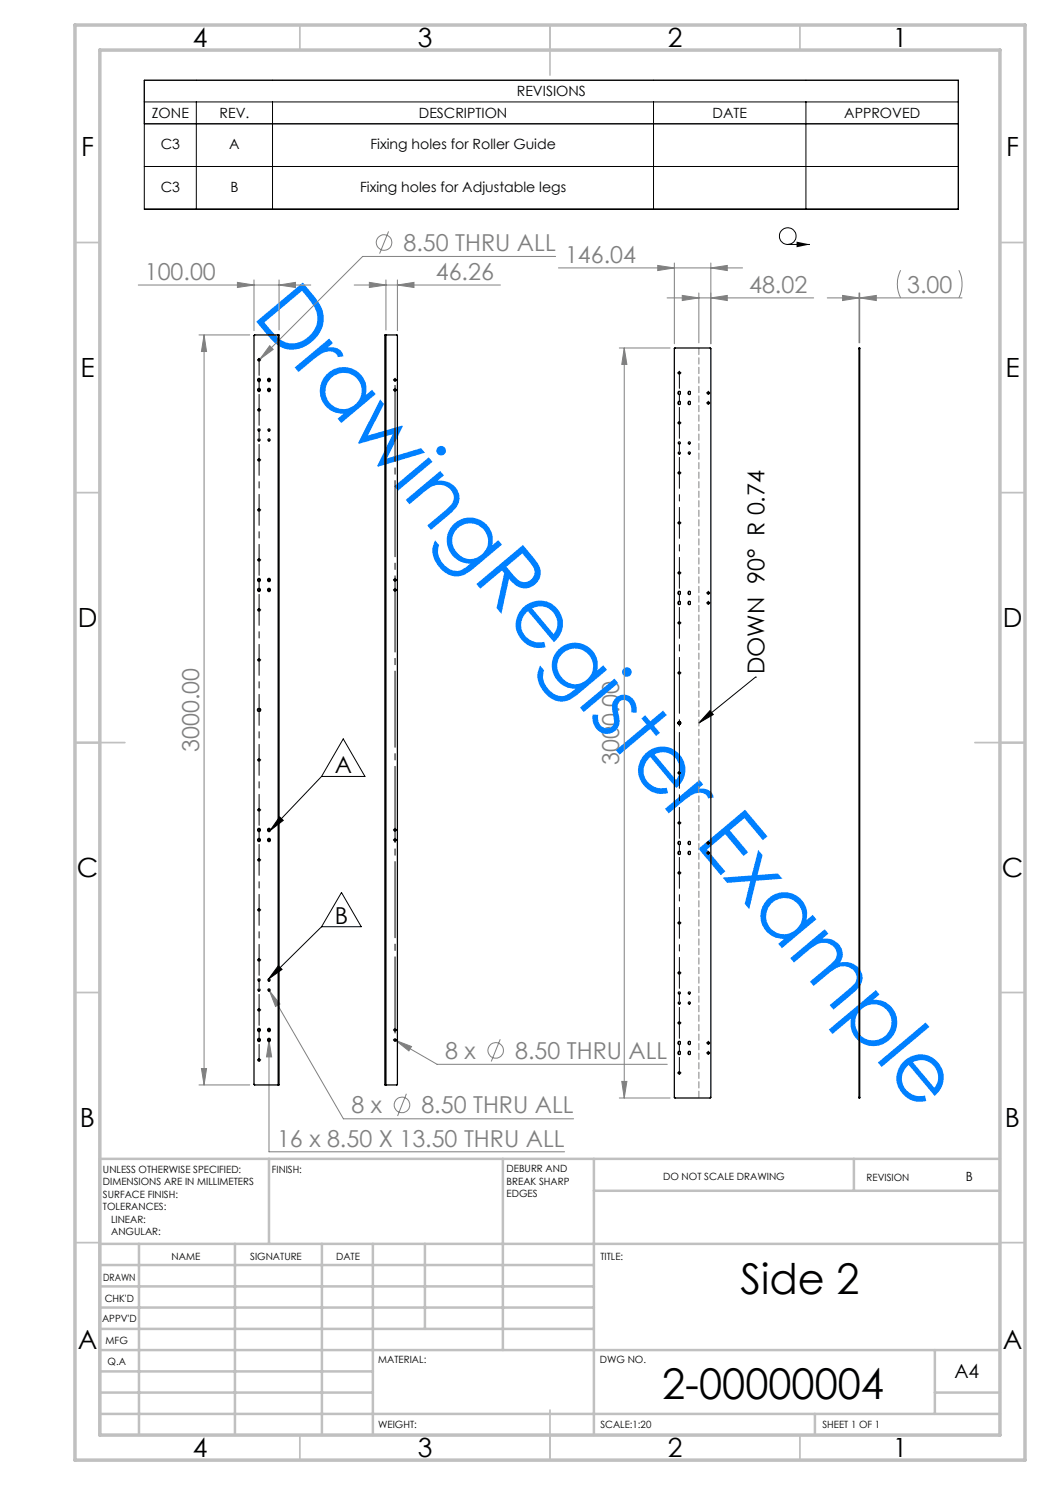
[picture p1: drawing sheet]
<svg xmlns="http://www.w3.org/2000/svg" width="210mm" height="297mm" viewBox="0 0 210 297" stroke-linecap="round" stroke-linejoin="round" font-family="sans-serif">
<g fill="none" stroke="#808080" stroke-width=".2">
<path d="M27.7 57h34.5M47.5 56.5l3.3 .5-3.3 .5zM50.8 56v10.1M55.8 57l3.3-.5v1zM55.8 56v10M70.8 57h29.3M73.9 56.5l3.3 .5-3.3 .5zM77.2 56v10M77.7 46.3l-1.8 4.4M79.5 57l3.3-.5v1zM79.5 56v10.1M111.1 51.3h-38.6l-20.5 20.6"/>
<path d="M111.7 53.6h36.8M131.6 53.1l3.3 .5-3.3 .5zM133.4 59.6h29.3M134.9 52.6v16.2M136.5 59.1l3.3 .5-3.3 .5zM139.8 58.6v10M142.2 53.6l3.3-.5v1zM142.2 52.6v16.2M142.2 59.6l3.3-.5v1zM165.5 59.6h26.9M168.5 59.1l3.3 .5-3.3 .5zM171.8 58.6v10"/>
<path d="M171.9 58.6v10M171.9 59.6l3.4-.5v1zM180.1 54a6.1 6.1 0 0 0 0 5.6M191.8 54a6.4 6.4 0 0 1 0 5.6M39.8 67h10.2M40.8 67l.5 3.3h-1zM40.8 67v150M52 71.9l-.4 .2M53.9 69.1l.7 .8-2.6 2zM123.9 69.6h10.1M124.8 69.6l.6 3.3h-1zM124.8 69.6v150"/>
<path d="M53.7 197.8l.2 .4M53.9 198.2l2.1 2.6-.9 .5zM53.9 198.2l14.8 25.6h46M39.8 217h10.2M40.3 213.7h1l-.5 3.3zM53.8 208.1l.5 3.3h-1zM53.8 207.6v22.8h59.1M78.8 207.9l.4 .2M79.2 208.1l3.1 1.2-.5 .9zM79.2 208.1l8.2 4.8h46.1M81.3 218.8l-1.8 4.4M100 207.9l-1.8 4.4"/>
<path d="M123.9 219.6h10.1M124.4 216.3h1l-.6 3.3z"/>
<circle cx="76.8" cy="48.5" r="1.55"/>
<circle cx="99.1" cy="210.1" r="1.56"/>
<circle cx="80.4" cy="221" r="1.56"/>
</g>
<g fill="none" stroke="#000" stroke-width=".2">
<path d="M28.9 16h162.8v25.8h-162.8zM28.9 33.3h162.8M28.9 24.8h162.8M28.9 20.4h162.8M39.3 20.4v21.4M54.5 20.4v21.4M130.7 20.4v21.4M161.2 20.4v21.4M157.6 48.9h4.4M51.7 72h.2M51.8 71.9v.2M78.9 76h.2"/>
<path d="M78.9 78h.2M79 75.9v.2M79 77.9v.2M135.7 74.6h.3M135.9 74.5v.2M141.5 78.6h.3M141.7 78.5v.2M141.5 80.6h.3M141.7 80.5v.2M78.9 118h.2M78.9 116h.2M79 115.9v.2"/>
<path d="M79 117.9v.2M141.5 118.6h.3M141.7 118.5v.2M141.5 120.6h.3M141.7 120.5v.2M151.1 135.4h.1M151.1 135.4l-11.3 9.2M64.3 155.3l-10.3 10.8M68.7 147.8l4.3 7.5h-8.7zM142 142.1l.7 .8-2.9 1.7zM55.9 163.4l.8 .7-2.7 2zM68.3 178.5l3.9 6.8h-7.9z"/>
<path d="M78.9 168h.2M78.9 166h.2M79 165.9v.2M79 167.9v.2M141.5 168.6h.3M141.5 170.6h.3M141.7 168.5v.2M141.7 170.5v.2M55.7 193.1l.7 .8-2.7 1.9zM64.3 185.3l-10.6 10.5M78.9 208h.2M79 207.9v.2"/>
<path d="M141.5 208.6h.3M141.5 210.6h.3M141.7 208.5v.2M141.7 210.5v.2"/>
<circle cx="157.5" cy="47.2" r="1.67"/>
</g>
<g fill="#000">
<path d="M159.3 48.3l2.7 .6-2.7 .6zM142 142.1l.7 .8-2.9 1.7z"/>
<path d="M55.9 163.4l.8 .7-2.7 2zM55.7 193.1l.7 .8-2.7 1.9z"/>
</g>
<g fill="none" stroke="#000" stroke-width=".2" stroke-dasharray="15.2 1.3 1.3 1.3">
<path d="M51.6 72h-.1M51.8 71.7v-.1M52.1 72h.1M78.8 76h-.1M78.8 78h-.1M79 75.7v-.1M79 76.2v.1M79 77.7v-.1M79 78.2v.1M79.3 76h.1M79.3 78h.1M135.6 74.6h-.1"/>
<path d="M135.9 74.3v-.1M136.1 74.6h.1M141.4 78.6h-.1M141.7 78.8v.1M141.7 78.3v-.1M141.9 78.6h.1M51.6 82h-.1M51.6 92h-.1M51.8 82h-.1M51.8 82v.1M51.8 82h.1M51.8 82v-.1"/>
<path d="M51.8 92h-.1M51.8 92v.1M51.8 92h.1M51.8 92v-.1M52.1 82h.1M52.1 92h.1M135.6 84.6h-.1M135.6 94.6h-.1M135.9 84.6h-.1M135.9 84.6v.1M135.9 84.6h.1M135.9 84.6v-.2"/>
<path d="M135.9 94.6h-.1M135.9 94.6v.1M135.9 94.6h.1M135.9 94.6v-.2M136.1 84.6h.1M136.1 94.6h.1M141.4 80.6h-.1M141.7 80.8v.1M141.7 80.3v-.1M141.9 80.6h.1M51.6 102h-.1M51.6 112h-.1"/>
<path d="M51.8 102h-.1M51.8 102v.1M51.8 102h.1M51.8 102v-.1M51.8 112h-.1M51.8 112v.1M51.8 112h.1M51.8 112v-.1M52.1 102h.1M52.1 112h.1M78.8 118h-.1M78.8 116h-.1"/>
<path d="M79 117.7v-.1M79 118.2v.1M79 115.7v-.1M79 116.2v.1M79.3 118h.1M79.3 116h.1M135.6 104.6h-.1M135.6 114.6h-.1M135.9 104.6h-.1M135.9 104.6v.1M135.9 104.6h.1M135.9 104.6v-.2"/>
<path d="M135.9 114.6h-.1M135.9 114.6v.1M135.9 114.6h.1M135.9 114.6v-.2M136.1 104.6h.1M136.1 114.6h.1M141.4 118.6h-.1M141.7 118.8v.1M141.7 118.3v-.1M141.9 118.6h.1M51.6 122h-.1M51.6 132h-.1"/>
<path d="M51.8 122h-.1M51.8 122v.1M51.8 122h.1M51.8 122v-.1M51.8 132h-.1M51.8 132v.1M51.8 132h.1M51.8 132v-.1M52.1 122h.1M52.1 132h.1M135.6 124.6h-.1M135.6 134.6h-.1"/>
<path d="M135.9 124.6h-.1M135.9 124.6v.1M135.9 124.6h.1M135.9 124.6v-.2M135.9 134.6h-.1M135.9 134.6v.1M135.9 134.6h.1M135.9 134.6v-.2M136.1 124.6h.1M136.1 134.6h.1M141.4 120.6h-.1M141.7 120.8v.1"/>
<path d="M141.7 120.3v-.1M141.9 120.6h.1M51.6 142h-.1M51.6 152h-.1M51.8 142h-.1M51.8 142v.1M51.8 142h.1M51.8 142v-.1M51.8 152h-.1M51.8 152v.1M51.8 152h.1M51.8 152v-.1"/>
<path d="M52.1 142h.1M52.1 152h.1M135.6 154.6h-.1M135.9 154.6h-.1M135.9 154.6v.1M135.9 154.6h.1M135.9 154.6v-.2M136.1 154.6h.1M51.6 162h-.1M51.6 172h-.1M51.8 162h-.1M51.8 162v.1"/>
<path d="M51.8 162h.1M51.8 162v-.1M51.8 172h-.1M51.8 172v.1M51.8 172h.1M51.8 172v-.1M52.1 162h.1M52.1 172h.1M78.8 168h-.1M78.8 166h-.1M79 167.7v-.1M79 168.2v.1"/>
<path d="M79 165.7v-.1M79 166.2v.1M79.3 168h.1M79.3 166h.1M135.6 164.6h-.1M135.6 174.6h-.1M135.9 164.6h-.1M135.9 164.6v.1M135.9 164.6h.1M135.9 164.6v-.2M135.9 174.6h-.1M135.9 174.6v.1"/>
<path d="M135.9 174.6h.1M135.9 174.6v-.2M136.1 164.6h.1M136.1 174.6h.1M141.4 168.6h-.1M141.4 170.6h-.1M141.7 168.8v.1M141.7 168.3v-.1M141.7 170.8v.1M141.7 170.3v-.1M141.9 168.6h.1M141.9 170.6h.1"/>
<path d="M51.6 182h-.1M51.6 192h-.1M51.8 182h-.1M51.8 182v.1M51.8 182h.1M51.8 182v-.1M51.8 192h-.1M51.8 192v.1M51.8 192h.1M51.8 192v-.1M52.1 182h.1M52.1 192h.1"/>
<path d="M135.6 184.6h-.1M135.6 194.6h-.1M135.9 184.6h-.1M135.9 184.6v.1M135.9 184.6h.1M135.9 184.6v-.2M135.9 194.6h-.1M135.9 194.6v.1M135.9 194.6h.1M135.9 194.6v-.2M136.1 184.6h.1M136.1 194.6h.1"/>
<path d="M51.6 202h-.1M51.6 212h-.1M51.8 202h-.1M51.8 202v.1M51.8 202h.1M51.8 202v-.1M51.8 212h-.1M51.8 212v.1M51.8 212h.1M51.8 212v-.1M51.8 212.2v.1M52.1 202h.1"/>
<path d="M52.1 212h.1M78.8 208h-.1M79 208.2v.1M79.3 208h.1M135.6 204.6h-.1M135.6 214.6h-.1M135.9 204.6h-.1M135.9 204.6v.1M135.9 204.6h.1M135.9 204.6v-.2M135.9 214.6h-.1M135.9 214.6v.1"/>
<path d="M135.9 214.6h.1M135.9 214.6v-.2M135.9 214.8v.1M136.1 204.6h.1M136.1 214.6h.1M141.4 208.6h-.1M141.4 210.6h-.1M141.7 208.8v.1M141.7 208.3v-.1M141.7 210.8v.1M141.7 210.3v-.1M141.9 208.6h.1"/>
<path d="M141.9 210.6h.1"/>
</g>
<g fill="none" stroke="#000" stroke-width=".2" stroke-dasharray="15.2 1.3 1.3 1.3" stroke-dashoffset="12.4">
<path d="M51.8 81.7v-9.5M51.8 91.7v-9.5M135.9 84.3v-9.5M135.9 94.3v-9.5M51.8 101.7v-9.5M51.8 111.7v-9.5M135.9 104.3v-9.5M135.9 114.3v-9.5M51.8 121.7v-9.5M51.8 131.7v-9.5M135.9 124.3v-9.5M135.9 134.3v-9.5"/>
<path d="M51.8 141.7v-9.5M51.8 151.7v-9.5M51.8 161.7v-9.5M51.8 171.7v-9.5M135.9 164.3v-9.5M135.9 174.3v-9.5M51.8 181.7v-9.5M51.8 191.7v-9.5M135.9 184.3v-9.5M135.9 194.3v-9.5M51.8 201.7v-9.5M51.8 211.7v-9.5"/>
<path d="M135.9 204.3v-9.5M135.9 214.3v-9.5"/>
</g>
<path d="M79 207.7v-131.8" fill="none" stroke="#000" stroke-width=".2" stroke-dasharray="15.2 1.3 1.3 1.3" stroke-dashoffset="-1.1"/>
<path d="M78.8 206h-.1M79 205.7v-.1M79 206.2v.1M79.3 206h.1" fill="none" stroke="#808000" stroke-width=".2" stroke-dasharray="15.2 1.3 1.3 1.3"/>
<path d="M78.9 206h.2M79 205.9v.2" fill="none" stroke="#808000" stroke-width=".2"/>
<path d="M135.9 154.3v-19.5" fill="none" stroke="#000" stroke-width=".2" stroke-dasharray="15.2 1.3 1.3 1.3" stroke-dashoffset="7.4"/>
<path d="M139.8 219.6v-150" fill="none" stroke="#808080" stroke-width=".2" stroke-dasharray="1.3 .6" stroke-dashoffset="-.1"/>
<g fill="none" stroke="#c0c0c0" stroke-width=".35">
<path d="M60 5v5M110 5v10M160 5v5M15 48.5h5M200 48.5h5M15 98.5h5M200 98.5h5M15 148.5h10M195 148.5h10M15 198.5h5M200 198.5h5M15 248.5h5"/>
<path d="M200 248.5h5M60 287v5M110 282v10M160 287v5"/>
</g>
<g fill="none" stroke="#c0c0c0" stroke-width=".5">
<path d="M53.8 231.8v17M100.6 231.8v38.2M118.8 231.8v55.2M118.8 238.2h81.2M170.8 231.8v6.4M200 231.8h-180v55.2M20 248.8h180M20 257.3h98.8M20 253h98.8M27.8 248.8v38.2M47 248.8v38.2M64.4 248.8v38.2"/>
<path d="M74.6 248.8v38.2M85 248.8v17M20 265.8h98.8M20 261.5h98.8M20 278.5h54.6M20 274.3h54.6M20 270h180M187 278.5h13M187 270v12.8M20 282.8h180M163 282.8v4.2"/>
</g>
<path d="M15 5h190v287h-190zM20 10h180v277h-180z" fill="none" stroke="#c0c0c0" stroke-width=".7"/>
<g fill="#808080">
<path d="M53.9 69.1l-1.9 2.8 2.6-2zM53.8 208.1l-.5 3.3h1zM53.9 198.2l1.2 3.1 .9-.5zM79.2 208.1l2.6 2.1 .5-.9z"/>
<path d="M73.9 56.5l3.3 .5-3.3 .5zM79.5 57l3.3-.5v1z"/>
<path d="M136.5 59.1l3.3 .5-3.3 .5zM142.2 59.6l3.3-.5v1z"/>
<path d="M131.6 53.1l3.3 .5-3.3 .5zM142.2 53.6l3.3-.5v1z"/>
<path d="M55.8 57l3.3-.5v1zM47.5 56.5l3.3 .5-3.3 .5z"/>
<path d="M40.8 67l.5 3.3h-1zM40.3 213.7h1l-.5 3.3zM124.8 69.6l.6 3.3h-1zM124.4 216.3h1l-.6 3.3z"/>
<path d="M168.5 59.1l3.3 .5-3.3 .5zM171.9 59.6l3.4-.5v1z"/>
</g>
<g fill="none" stroke="#000" stroke-width=".25">
<path d="M51.7 75.7h.3v.4a.21 .21 0 0 1-.2 .2 .21 .21 0 0 1-.2-.2zM51.7 77.7h.3v.5a.21 .21 0 0 1-.2 .1 .21 .21 0 0 1-.2-.2zM53.6 77.7h.3l.1 .4a.21 .21 0 0 1-.2 .2 .21 .21 0 0 1-.2-.2zM53.6 75.7a.22 .22 0 0 1 .3 0 .22 .22 0 0 1 .1 .2v.2a.21 .21 0 0 1-.2 .2 .21 .21 0 0 1-.2-.2zM55.6 67h-4.7l-.1 .1v149.8l.1 .1h4.7M55.6 67h.2v150h-.2M55.6 67v150M77.2 67l2.3 .1v149.8l-2.3 .1M77.2 67h-.2v150h.2M77.2 67v150M134.9 69.6h7.2l.1 .1v149.8l-.2 .1h-7l-.1-.1zM135.7 78.3h.3l.1 .4a.21 .21 0 0 1-.2 .2 .21 .21 0 0 1-.3-.2z"/>
<path d="M137.7 78.3h.3l.1 .4a.21 .21 0 0 1-.2 .2 .21 .21 0 0 1-.2-.2zM171.8 69.7v-.1l.1 .1M171.8 69.7h.1M171.8 69.7v149.8M171.9 69.7v149.8M135.7 80.4a.2 .2 0 0 1 .2-.1 .2 .2 0 0 1 .2 .2v.2a.21 .21 0 0 1-.2 .2 .21 .21 0 0 1-.3-.2zM137.7 80.3l.4 .1v.3a.21 .21 0 0 1-.2 .2 .21 .21 0 0 1-.2-.2zM51.6 115.7h.4l-.1 .6-.3-.1zM51.7 117.7l.3 .1-.1 .5-.3-.2zM53.6 115.7a.22 .22 0 0 1 .3 0 .22 .22 0 0 1 .1 .2l-.1 .4h-.2zM53.7 117.7h.2l.1 .4a.21 .21 0 0 1-.2 .2 .21 .21 0 0 1-.2-.2zM135.7 118.3h.3l.1 .4a.21 .21 0 0 1-.2 .2 .21 .21 0 0 1-.3-.2z"/>
<path d="M137.7 118.3l.4 .1v.3a.21 .21 0 0 1-.2 .2 .21 .21 0 0 1-.2-.2zM135.7 120.3a.22 .22 0 0 1 .2 0 .22 .22 0 0 1 .2 .2v.2a.21 .21 0 0 1-.2 .2 .21 .21 0 0 1-.3-.2zM137.7 120.3a.22 .22 0 0 1 .2 0 .22 .22 0 0 1 .2 .2v.2a.21 .21 0 0 1-.2 .2 .21 .21 0 0 1-.2-.2zM51.6 141.7h.4l.1 .3-.1 .3h-.4l-.1-.3zM135.7 144.3h.3l.2 .3-.2 .3h-.3l-.2-.3zM51.7 167.7l.3 .1-.1 .5h-.2l-.1-.2zM51.7 165.7l.3 .1-.1 .5-.3-.2zM53.6 165.7a.22 .22 0 0 1 .3 0 .22 .22 0 0 1 .1 .2v.2a.21 .21 0 0 1-.2 .2 .21 .21 0 0 1-.2-.2zM53.6 167.7a.22 .22 0 0 1 .3 0 .22 .22 0 0 1 .1 .2l-.1 .4h-.2zM135.6 170.4l.4-.1 .1 .4a.21 .21 0 0 1-.2 .2 .21 .21 0 0 1-.3-.2zM135.7 168.3a.22 .22 0 0 1 .2 0 .22 .22 0 0 1 .2 .2v.3a.21 .21 0 0 1-.3 .1 .21 .21 0 0 1-.2-.2zM137.7 170.3l.4 .1v.3a.21 .21 0 0 1-.2 .2 .21 .21 0 0 1-.2-.2z"/>
<path d="M137.7 168.3h.3l.1 .5a.21 .21 0 0 1-.3 .1 .21 .21 0 0 1-.1-.2zM51.7 207.7h.3v.5a.21 .21 0 0 1-.2 .1 .21 .21 0 0 1-.2-.2zM51.7 205.7h.3v.4a.21 .21 0 0 1-.2 .2 .21 .21 0 0 1-.2-.2zM53.6 205.7a.22 .22 0 0 1 .3 0 .22 .22 0 0 1 .1 .2v.2a.21 .21 0 0 1-.2 .2 .21 .21 0 0 1-.2-.2zM53.6 207.7l.2-.1 .2 .1v.5a.21 .21 0 0 1-.2 .1 .21 .21 0 0 1-.2-.2zM135.7 208.3h.3l.1 .4a.21 .21 0 0 1-.2 .2 .21 .21 0 0 1-.3-.2zM135.7 210.3h.3l.1 .4a.21 .21 0 0 1-.2 .2 .21 .21 0 0 1-.3-.2zM137.7 208.3l.2-.1 .1 .1 .1 .4a.21 .21 0 0 1-.2 .2 .21 .21 0 0 1-.2-.2zM137.7 210.3l.4 .1v.3a.21 .21 0 0 1-.2 .2 .21 .21 0 0 1-.2-.2zM171.8 219.5v.1l.1-.1M171.8 219.5h.1"/>
<circle cx="51.8" cy="72" r=".22"/>
<circle cx="79" cy="78" r=".21"/>
<circle cx="79" cy="76" r=".21"/>
<circle cx="135.9" cy="74.6" r=".21"/>
<circle cx="141.7" cy="78.6" r=".21"/>
<circle cx="51.8" cy="82" r=".22"/>
<circle cx="51.8" cy="88" r=".22"/>
<circle cx="51.8" cy="86" r=".22"/>
<circle cx="51.8" cy="92" r=".22"/>
<circle cx="53.8" cy="88" r=".21"/>
<circle cx="53.8" cy="86" r=".21"/>
<circle cx="135.9" cy="90.6" r=".21"/>
<circle cx="135.9" cy="94.6" r=".21"/>
<circle cx="135.9" cy="84.6" r=".21"/>
<circle cx="135.9" cy="88.6" r=".21"/>
<circle cx="137.9" cy="88.6" r=".21"/>
<circle cx="137.9" cy="90.6" r=".21"/>
<circle cx="141.7" cy="80.6" r=".22"/>
<circle cx="51.8" cy="112" r=".22"/>
<circle cx="51.8" cy="102" r=".22"/>
<circle cx="79" cy="116" r=".21"/>
<circle cx="79" cy="118" r=".21"/>
<circle cx="135.9" cy="104.6" r=".21"/>
<circle cx="135.9" cy="114.6" r=".21"/>
<circle cx="141.7" cy="118.6" r=".21"/>
<circle cx="51.8" cy="132" r=".22"/>
<circle cx="51.8" cy="122" r=".22"/>
<circle cx="135.9" cy="134.6" r=".21"/>
<circle cx="135.9" cy="124.6" r=".21"/>
<circle cx="141.7" cy="120.6" r=".22"/>
<circle cx="51.8" cy="152" r=".22"/>
<circle cx="135.9" cy="154.6" r=".21"/>
<circle cx="51.8" cy="172" r=".23"/>
<circle cx="51.8" cy="162" r=".22"/>
<circle cx="79" cy="166" r=".22"/>
<circle cx="79" cy="168" r=".21"/>
<circle cx="135.9" cy="164.6" r=".21"/>
<circle cx="135.9" cy="174.6" r=".21"/>
<circle cx="141.7" cy="170.6" r=".21"/>
<circle cx="141.7" cy="168.6" r=".21"/>
<circle cx="51.8" cy="198" r=".22"/>
<circle cx="51.8" cy="182" r=".22"/>
<circle cx="51.8" cy="196" r=".22"/>
<circle cx="51.8" cy="192" r=".22"/>
<circle cx="53.8" cy="198" r=".21"/>
<circle cx="53.8" cy="196" r=".21"/>
<circle cx="135.9" cy="184.6" r=".21"/>
<circle cx="135.9" cy="198.6" r=".22"/>
<circle cx="135.9" cy="194.6" r=".21"/>
<circle cx="137.9" cy="198.6" r=".22"/>
<circle cx="51.8" cy="202" r=".22"/>
<circle cx="51.8" cy="212" r=".22"/>
<circle cx="79" cy="206" r=".22"/>
<circle cx="79" cy="208" r=".21"/>
<circle cx="135.9" cy="214.6" r=".21"/>
<circle cx="135.9" cy="204.6" r=".21"/>
<circle cx="135.9" cy="200.6" r=".21"/>
<circle cx="137.9" cy="200.6" r=".21"/>
<circle cx="141.7" cy="210.6" r=".22"/>
<circle cx="141.7" cy="208.6" r=".21"/>
</g>
<text font-size="16.9" fill="#0080ff" x="50.3" y="63.2" transform="rotate(50 50.3 63.2)">DrawingRegister Example</text>
<g font-size="8.5">
<text x="148.1" y="258.8">Side 2</text>
<text x="132.4" y="279.7">2-00000004</text>
</g>
<g font-size="5.3">
<text x="38.5" y="9.5">4</text>
<text x="83.5" y="9.5">3</text>
<text x="133.6" y="9.5">2</text>
<text x="178.6" y="9.5">1</text>
<text x="16.2" y="31.2">F</text>
<text x="201.2" y="31.2">F</text>
<text x="16.1" y="75.5">E</text>
<text x="201.1" y="75.5">E</text>
<text x="15.5" y="125.5">D</text>
<text x="200.5" y="125.5">D</text>
<text x="15.4" y="175.5">C</text>
<text x="200.4" y="175.5">C</text>
<text x="16" y="225.5">B</text>
<text x="201" y="225.5">B</text>
<text x="15.5" y="269.8">A</text>
<text x="200.5" y="269.8">A</text>
<text x="38.5" y="291.5">4</text>
<text x="83.5" y="291.5">3</text>
<text x="133.6" y="291.5">2</text>
<text x="178.6" y="291.5">1</text>
</g>
<g font-size="4.7" fill="#808080">
<text x="80.7" y="50.2">8.50 THRU ALL</text>
<text x="113" y="52.6">146.04</text>
<text x="29" y="56">100.00</text>
<text x="87.2" y="56">46.26</text>
<text x="149.8" y="58.6">48.02</text>
<text x="181.4" y="58.6">3.00</text>
<text x="39.8" y="150.4" transform="rotate(-90 39.8 150.4)">3000.00</text>
<text x="123.9" y="153" transform="rotate(-90 123.9 153)">3000.00</text>
<text x="89" y="211.8">8 x</text>
<text x="103" y="211.8">8.50 THRU ALL</text>
<text x="70.3" y="222.7">8 x</text>
<text x="84.3" y="222.7">8.50 THRU ALL</text>
<text x="55.4" y="229.3">16 x 8.50 X 13.50 THRU ALL</text>
</g>
<g font-size="4.7">
<text x="152.9" y="134.9" transform="rotate(-90 152.9 134.9)">DOWN 90° R 0.74</text>
<text x="67" y="154.6">A</text>
<text x="67" y="184.7">B</text>
</g>
<text font-size="3.9" x="190.9" y="275.5">A4</text>
<g font-size="2.8">
<text x="30.4" y="23.6">ZONE</text>
<text x="43.9" y="23.6">REV.</text>
<text x="83.8" y="23.6">DESCRIPTION</text>
<text x="103.4" y="19.3">REVISIONS</text>
<text x="142.5" y="23.6">DATE</text>
<text x="168.9" y="23.6">APPROVED</text>
<text x="32.2" y="29.8">C3</text>
<text x="45.9" y="29.8">A</text>
<text x="74.1" y="29.8">Fixing holes for Roller Guide</text>
<text x="32.2" y="38.3">C3</text>
<text x="46.1" y="38.3">B</text>
<text x="72" y="38.3">Fixing holes for Adjustable legs</text>
</g>
<text font-size="2.5" x="193.2" y="236.1">B</text>
<g font-size="2">
<text x="20.6" y="234.6">UNLESS OTHERWISE SPECIFIED:</text>
<text x="20.6" y="237.1">DIMENSIONS ARE IN MILLIMETERS</text>
<text x="20.6" y="239.6">SURFACE FINISH:</text>
<text x="54.4" y="234.6">FINISH:</text>
<text x="101.3" y="234.5">DEBURR AND</text>
<text x="101.3" y="237">BREAK SHARP</text>
<text x="101.3" y="239.5">EDGES</text>
<text x="132.6" y="236">DO NOT SCALE DRAWING</text>
<text x="173.3" y="236.2">REVISION</text>
<text x="20.6" y="242.1">TOLERANCES:</text>
<text x="22.2" y="244.6">LINEAR:</text>
<text x="22.2" y="247.1">ANGULAR:</text>
<text x="34.3" y="252">NAME</text>
<text x="50" y="251.9">SIGNATURE</text>
<text x="67.2" y="251.9">DATE</text>
<text x="120.1" y="251.9">TITLE:</text>
<text x="20.6" y="256.1">DRAWN</text>
<text x="20.9" y="260.3">CHK'D</text>
<text x="20.4" y="264.4">APPV'D</text>
<text x="21.1" y="268.8">MFG</text>
<text x="21.5" y="273">Q.A</text>
<text x="75.6" y="272.5">MATERIAL:</text>
<text x="120" y="272.5">DWG NO.</text>
<text x="75.6" y="285.5">WEIGHT:</text>
<text x="120.1" y="285.6">SCALE:1:20</text>
<text x="164.5" y="285.6">SHEET 1 OF 1</text>
</g>
</svg>
